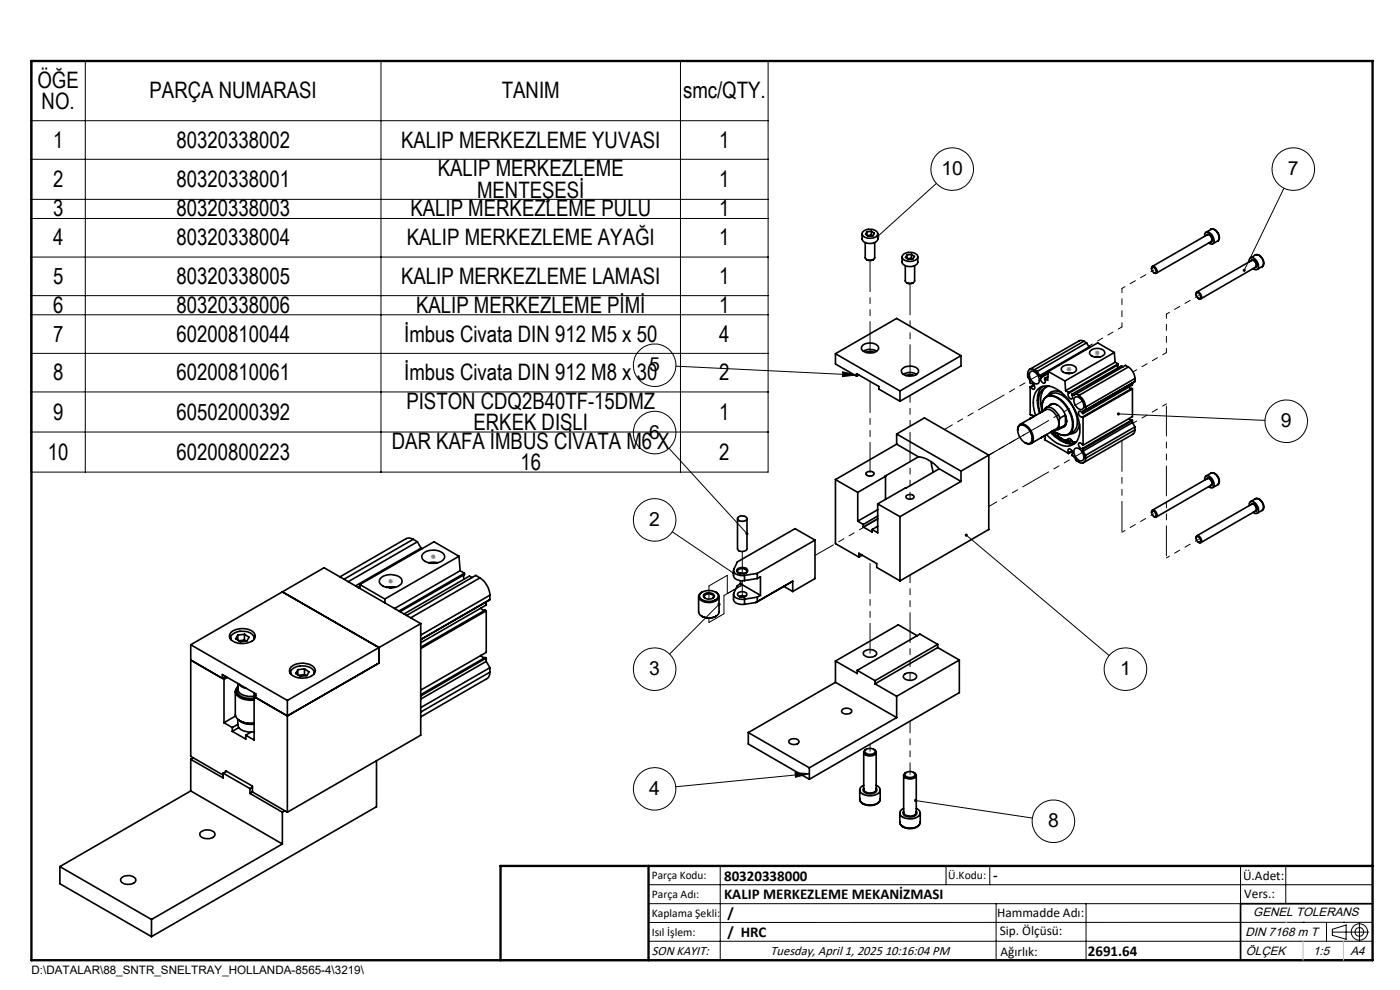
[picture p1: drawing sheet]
<svg xmlns="http://www.w3.org/2000/svg" width="297mm" height="210mm" viewBox="0 0 297 210" stroke-linecap="round" stroke-linejoin="round" font-family="sans-serif">
<g fill="none" stroke="#000" stroke-width=".35">
<path d="M182.9 49.6v1.1a1.99 1.99 0 0 0 3.2 .3l.1-.3v-1.1M183.1 49.1a2.06 2.06 0 0 1 3.1 .5 1.79 1.79 0 0 1-2.5 .8l-.7-.5a.56 .56 0 0 1 .1-.8zM183.6 51.5v3.2a1.17 1.17 0 0 0 2 0v-3.2M183.9 55.1a1.28 1.28 0 0 0 1.4 0M183.9 49.2v.7M184.9 49.1l-1 .1M184.9 49.1l.6 .4-.3 .5-.9 .1-.7-.4 .3-.5M184.9 49.9l-.9 .1M184.9 49.9l.2 .1M184.9 49.1v.8M191.4 54.5v1.1a1.9 1.9 0 0 0 2.8 .7l.5-.6v-1.2M191.6 54a2.28 2.28 0 0 1 3.1 .2 1.18 1.18 0 0 1-1.5 1.2 1.43 1.43 0 0 1-1.8-1z"/>
<path d="M192.1 56.4v3.1a1.11 1.11 0 0 0 1.9 0v-3.1M192.3 60a1.27 1.27 0 0 0 1.4 0M192.4 54.1v.7M193.4 54l-1 .1M193.4 54l.6 .4-.3 .5-.9 .1-.7-.4 .3-.5M193.4 54.8l-.9 .1M193.4 54.8l.2 .1M193.4 54v.8M244.3 57l.1-.5a.98 .98 0 0 1 1 1.4l-.6-.1M244.4 56.7a.73 .73 0 0 1 .7 .4 .73 .73 0 0 1-.1 .8 .86 .86 0 0 1-.6-1.2zM244.5 56.5l11.6-6.7a.95 .95 0 0 1 .8 1.5l-11.6 6.7M255.6 50.1a.69 .69 0 0 1 .4-.9 .69 .69 0 0 1 .9 .4 1.59 1.59 0 0 1 .3 2.1h-.3l-.5-.2"/>
<path d="M256 49.9v-.1a.8 .8 0 0 1 1.2 .8l-.1 .6-.3 .1M256.9 48.7a1.52 1.52 0 0 1 1.8 1.6l-.4 .8M256.9 48.6h.1M256.9 48.6a1.66 1.66 0 0 1 1.7 2l-.3 .5M256.9 48.6l-1 .7M258.3 51.1l-1 .6M265 55.6a.7 .7 0 0 1 .4-.9 .7 .7 0 0 1 .9 .3 1.54 1.54 0 0 1 .4 2.2h-.4l-.4-.2M265.4 55.3a.67 .67 0 0 1 .7-.1 .67 .67 0 0 1 .4 .6l.1 .7-.4 .3M266.3 54.1a1.63 1.63 0 0 1 1.7 2.1l-.2 .3M266.3 54.1a1.67 1.67 0 0 1 1.5 2.4M266.3 54.1l-1 .6M267.8 56.5l-1.1 .6"/>
<path d="M267.8 56.5h.1M177.2 75l13-7.5 13.7 8M177.2 75l13.7 7.9M177.2 75v2.2l4.5 2.6M181.7 79.8v-.5l4.7 2.7v.5l4.5 2.6M182.2 79.5l-.5 .3M183 73.3a2.41 2.41 0 0 1 3.3 .3 1.22 1.22 0 0 1-1.4 1.3 1.96 1.96 0 0 1-2.2-.9zM183.2 74.5a2.68 2.68 0 0 1 2.7 0M183.7 74.8l.7-.2 1 .2M191.4 78.2a2.45 2.45 0 0 1 3.4 .3 1.28 1.28 0 0 1-1.4 1.3 1.72 1.72 0 0 1-2.2-1.2zM191.6 79.4a2.74 2.74 0 0 1 2.9 0M192.2 79.6l.7-.1 1 .1"/>
<path d="M203.9 75.5l-13 7.4M203.9 75.5v2.1l-13 7.5M218.6 78.8a1.42 1.42 0 0 1 1.8 1.3 .77 .77 0 0 1 0 1 .77 .77 0 0 1-1 .2 1.87 1.87 0 0 1-.8-2.5zM219.4 78.4a.86 .86 0 0 0-1-.1 .86 .86 0 0 0-.4 1v.6l.5 .9v.4a.87 .87 0 0 1 .8 .5 .87 .87 0 0 1 0 .9l-.6-.4M219.4 78.4l.6 .4M220 78.8l.6 .9M220.6 79.7l.3 .2M220.9 79.9v.2M222.3 79.9l-.7 .4M222.4 79.2l-1.5 .9M222.4 79l-1.5 .9M222.4 78.8l-.2 1.9-.6-.4"/>
<path d="M222.4 78.8l3.5 2M225.4 77.8a2.2 2.2 0 0 1 2.9 .3 1.11 1.11 0 0 1-1.4 1.1 1.36 1.36 0 0 1-1.8-1zM226.1 79.2h1.3M226.6 79.2h.3M229.9 72.4l-.5-.2-.5 .1-10.5 6M229.9 72.4l-10.5 6M229.9 72.4l.6 .3M230.5 72.7l-10.5 6.1M230.5 72.7l.5 .9M231 73.6l-10.4 6.1M231 73.6l.2 .1M231.4 74.4a2.15 2.15 0 0 1 2.9 .2 1.13 1.13 0 0 1-1.4 1.2 1.44 1.44 0 0 1-1.8-1z"/>
<path d="M232.2 75.7h1.2M232.6 75.8h.3M236.4 74.8l-10.5 6M236.4 74.8l.2 2M236.4 74.8l-3.5-2.1-10.5 6.1M236.6 76.8l-10.5 6.1M236.6 76.8l.6 .4M237.2 77.4l-.1 .2v.4M237.2 77.2l-10.5 6M237.2 77.4l-10.5 6M237.2 77.2v.2M238.3 77.8l-.4-.2-10.5 6"/>
<path d="M239.4 77.8a3.2 3.2 0 0 1 1.4 2.5M239.4 77.8l-10.5 6.1M239.4 77.8l-.6-.3-10.5 6.1M253.7 62.5l.1-.3a.49 .49 0 0 1 .5-.3 .49 .49 0 0 1 .4 .4l.2 .9-.2 .2-.5-.1M253.8 62.2a.73 .73 0 0 1 .7 .3 .73 .73 0 0 1 0 .9 .84 .84 0 0 1-.7-1.2zM253.9 61.9l11.6-6.7a.95 .95 0 0 1 .8 1.5l-11.6 6.7M190.2 92.1v2.1M190.2 94.2l4.6 2.7M190.2 94.2l-13 7.5M190.2 92.1l5.9-3.5 13.7 7.9M190.2 92.1l13.7 7.8M190.9 82.9v2.2"/>
<path d="M194.8 96.9a7.1 7.1 0 0 1 4.4 2.5M194.8 96.9l-6.9 4.1M197.6 98l.4 2.2M199.2 99.4l-13 7.5M199.2 99.4l4.7 2.7M203.9 99.9v2.2M209.8 96.5l-5.9 3.4M209.8 96.5v15.8l-18.9 10.9M215.9 91.3a1.07 1.07 0 0 1 .5-1.3 1.07 1.07 0 0 1 1.4 .3 3.1 3.1 0 0 1 1.2 3.6l-.7 .3-.8-.3M216.2 90.3a1.98 1.98 0 0 1 2.5 1.6 1.37 1.37 0 0 1-.6 2.2 2.92 2.92 0 0 1-2-3.6zM218.5 82.1v5.8l.5 .1 .3 .3-.8 .5M218.5 82.1l.2 .1"/>
<path d="M219.3 81.6l-.8 .5M219.4 81.8l-.7 .4M219.7 88.1a5.9 5.9 0 0 1 .5-5.5 3.5 3.5 0 0 1 4.5 .3 10.4 10.4 0 0 1 4.3 9.3 2.78 2.78 0 0 1-4.3 2l-1.1-.6-1.6-1.4M220.9 92.8h.1M220.9 80.1a.75 .75 0 0 0 0 .8 .75 .75 0 0 0 .8 .3l-.1-.9M221.1 86.3a2.03 2.03 0 0 1 1-2.2 2.03 2.03 0 0 1 2.4 .3 7 7 0 0 1 3.1 6.5 1.96 1.96 0 0 1-3.2 1M221.1 82a4.8 4.8 0 0 0-.8 4.8l.2 .8M221.2 87.3a2.52 2.52 0 0 1 1.3-3.3 4.2 4.2 0 0 1 3.8 2.4 5.2 5.2 0 0 1 .8 5.2 2.34 2.34 0 0 1-3.6-.3l-.4 .2M221.5 87.1a1.03 1.03 0 0 1 1.7-.5l1.2 1.2 .5 .9M221.7 92.4l.1 .4-.2 .5 5.1 2.9M221.7 92.4l-.8 .4M221.9 82.1a4.6 4.6 0 0 0-1 4.6l.2 .6"/>
<path d="M222 84.1a2.71 2.71 0 0 1 4 .2 6.8 6.8 0 0 1 2.4 6.3l-.2 .4a2.84 2.84 0 0 1-1.5 1.2M222.6 86.1l.1-.2a1.77 1.77 0 0 1 2.4 .6 3.5 3.5 0 0 1 .9 3.7l-.4 .4-.4 .1M222.6 81.9a2.89 2.89 0 0 0-2.3 3.2v1.2l.4 1.3M222.9 85.9l.6-.2 .8 .2M222.9 91.7a5.9 5.9 0 0 0 5 2.4l.2-.1M223.1 91.5h.1M223.1 91.5a.82 .82 0 0 1 .8 1.1M223.2 92v-.2a.42 .42 0 0 1 .5 .2 .42 .42 0 0 1 0 .5M223.2 85.7l-1.3 .8M223.9 92.6v.1M224.2 92.7l1.9 1.2M224.2 92.7l-.2 .1"/>
<path d="M224.3 91.9h.1M224.3 92.4l1.8 1.1zM224.3 92.4l-.1 .3M224.4 91.9v.4M224.4 92.3l-.1 .1M224.4 92.3l-.5 .3M224.6 89.9l-.1 .6-.3 .4-5.5 3.2M224.6 89.9a3.2 3.2 0 0 0-2.4-3.1l-.4 .1-5.4 3.1M224.6 89.9l.3 .9M224.9 90.8l-.5 .3-.7 .1M224.9 88.7l-.3 1.2M225.2 83.2a2.04 2.04 0 0 0-3 .8"/>
<path d="M225.8 90.3l-1.3 .8M225.9 80.8l.2 2.1M226 88.1v2l-1.1 .7M226 88l-1.1 .7M226.1 82.9l.6 .3M226.2 93.3l.7-.3 .4 .4M226.3 89.2l-.3 1-.4 .3M226.3 94v-.4a.42 .42 0 0 1 .4 .1 .42 .42 0 0 1 .1 .4M226.7 83.4a.77 .77 0 0 0 0 .8 .77 .77 0 0 0 .8 .4l-.1-1M226.7 96l-.1-.6a.58 .58 0 0 1 .7 0 .58 .58 0 0 1 .2 .6l-.1 .6 .4 .2a2.19 2.19 0 0 0 1.9 1.4l.5-.4 .1-.6M226.7 83.2v.2M226.7 96v.2"/>
<path d="M226.9 93.7l-.2-.2a.38 .38 0 0 0-.5-.1 .38 .38 0 0 0-.1 .6M226.9 93.7l.5 .4M227.3 93.4l.6 .4M227.3 93.4l-.4 .3M227.4 95.6l-.7 .4M227.5 95.8l-.8 .4M227.9 93.8l-.5 .3M228 84.3a1.7 1.7 0 0 1 1.9 1.8 .71 .71 0 0 1-.4 .8 .71 .71 0 0 1-.9-.3 1.96 1.96 0 0 1-.6-2.3zM228 95.2a1.26 1.26 0 0 1 1.7 .9 .99 .99 0 0 1-.4 1.7 1.9 1.9 0 0 1-1.3-2.6zM228.2 93.8l-.8 .3M228.3 83.6l-.5 .2-.4-.2M228.3 83.6l.6 .3"/>
<path d="M228.4 93.7l-.5 .1M228.9 83.9a3.2 3.2 0 0 1 1.4 2.5M229 89.8a2 2 0 0 1-2.1 2.2M229.6 88.5h.2M229.6 95.1l.2 .1M229.8 87.7l-.3-.3a.42 .42 0 0 0-.7-.1 .42 .42 0 0 0 .1 .7l.4 .4 .3 .1M229.8 94.4l-.8-.5a.72 .72 0 0 0-.1 .8 .72 .72 0 0 0 .7 .4M229.8 87.3v.4M229.8 88.5v5.9M229.8 95.2v.5M229.8 95.7l.5 .9M230.3 86.4v.6"/>
<path d="M230.3 96.6v.6M230.3 87l-.5 .3M239.5 82.1l.3 .3h.3M239.5 88.8l.6 .3M240.1 82.4l-10.5 6.1M240.1 82.4l.1 .1M240.1 89.1l-10.5 6M240.1 89.1l.1 .1M240.2 81.2l-10.4 6.1M240.2 81.2v.5l-10.4 6M240.2 82.5v5.9l-10.4 6M240.2 89.2v.4"/>
<path d="M240.2 82.5l-10.4 6M240.2 89.6l-10.4 6.1M240.2 89.6l.6 .9M240.2 89.2l-10.4 6M240.8 91.2l-.1 .5-.4 .4-10.4 6M240.8 80.3l-10.5 6.1M240.8 80.3v.6M240.8 90.5v.7M240.8 80.9l-10.5 6.1M240.8 80.9l-.6 .3M240.8 90.5l-10.5 6.1M240.8 91.2l-10.5 6"/>
<path d="M87.7 114.4a1.5 1.5 0 0 0-1.6-.1l-14 8.1M87.7 114.4l.8 .5M87.7 114.4l-14.7 8.5M88.5 114.9l-14.6 8.5M88.5 114.9l.8 1.4M89.3 116.3l-13.9 8M89.3 116.3l.2 .1M89.8 117.4a3.3 3.3 0 0 1 4.5 .3 1.31 1.31 0 0 1-1.2 1.6 3.3 3.3 0 0 1-3.5-.7 .87 .87 0 0 1 .2-1.2zM91 119.4h1.8M91.7 119.5h.4M97.4 118l-15.8 9.1M97.4 118l.2 3.1"/>
<path d="M97.4 118l-5.3-3.1-15.8 9.1M156.5 110v6.4a1.18 1.18 0 0 0 2 0v-6.4M156.5 109.8a1.17 1.17 0 0 1 1.9 .3 1.15 1.15 0 0 1-1.9-.1zM172.9 114.6l-4.2-2.5-12.3 7.1-.8 1.8a1.75 1.75 0 0 0 2.3 1.1M172.9 114.6l-12.2 7M172.9 114.6v8.1l-4.7 2.8M177.2 101.7v13.6l5 2.9M177.2 101.7l4.8 2.7M182 104.4v6.2M182 110.6l1.1 .7M182.2 118.2v-.8l3.8 2.1v.9l4.9 2.8M182.9 117.8l-.7 .4"/>
<path d="M183.1 111.3v.5M183.1 111.8l1.9 1.1v-.6M183.8 100.3a1.13 1.13 0 0 1 1.6 .2 .95 .95 0 0 1-.9 .5 .95 .95 0 0 1-.8-.6zM186.2 106.9v6.1l-1.2-.7M186.2 106.9l4.7 2.7M186.2 108.1l-4.2 2.5M186.2 111.6l-1.2 .7M186.2 110l-3.1 1.8M186.2 109.5l-3.1 1.8M187.9 101l-5.9 3.4M187.9 101v4.9M190.9 109.6v13.6"/>
<path d="M192.3 105.1a1.08 1.08 0 0 1 1.6 .3 1.02 1.02 0 0 1-1.7 0zM203.9 102.1l-13 7.5M244.3 108.7l.1-.4a.89 .89 0 0 1 .9 .4 .89 .89 0 0 1-.1 1l-.4-.1M244.4 108.4a.73 .73 0 0 1 .7 .4 .73 .73 0 0 1-.1 .8 .86 .86 0 0 1-.6-1.2zM244.5 108.2l11.6-6.7a.93 .93 0 0 1 .8 1.4l-11.6 6.8M253.7 114.2l.1-.3a.49 .49 0 0 1 .5-.3 .49 .49 0 0 1 .4 .4l.2 .9-.2 .2-.5-.1M253.8 113.9a.73 .73 0 0 1 .7 .4 .73 .73 0 0 1 0 .8 .86 .86 0 0 1-.7-1.2zM253.9 113.7l11.6-6.7a.95 .95 0 0 1 .8 1.4l-11.6 6.7M255.6 101.8a.69 .69 0 0 1 .4-.9 .69 .69 0 0 1 .9 .4 1.58 1.58 0 0 1 .3 2.1l-.3 .1-.5-.3M256 101.6a.8 .8 0 0 1 1.2 .7l-.1 .6-.3 .1M256.9 100.4a1.52 1.52 0 0 1 1.8 1.7l-.4 .7M256.9 100.4h.1"/>
<path d="M256.9 100.4a1.64 1.64 0 0 1 1.4 2.4M256.9 100.4l-1 .6M258.3 102.8l-1 .6M265 107.2a.69 .69 0 0 1 .4-.8 .69 .69 0 0 1 .9 .3 1.54 1.54 0 0 1 .4 2.2h-.4l-.4-.2M265.4 107a.67 .67 0 0 1 .7-.1 .67 .67 0 0 1 .4 .6l.1 .7-.4 .3M266.3 105.8a1.63 1.63 0 0 1 1.7 2.1l-.2 .4M266.3 105.8a1.67 1.67 0 0 1 1.5 2.5M266.3 105.8l-1 .6M267.8 108.3l-1.1 .6M267.8 108.3h.1M40.5 136.8l20.5 11.8M40.5 136.8v23.6l6.8 4"/>
<path d="M48.9 135.3v.3M49 134.2a3.9 3.9 0 0 1 4.9 .1 1.25 1.25 0 0 1-1 1.9 3.7 3.7 0 0 1-4.1-.8 1.02 1.02 0 0 1 .2-1.2zM49 135.7a1.12 1.12 0 0 1 .9-1.5 3.6 3.6 0 0 1 3.7 .5 .87 .87 0 0 1 .2 1M50.4 134.7v1.1M51.9 134.5l-1.5 .2M51.9 134.5l.9 .7-.4 .8-1.4 .1-1-.6 .4-.8M51.9 135.8l-1.3 .1M51.9 135.8l.3 .2M51.9 134.5v1.3M53.9 135.3v.3M59.9 125.5l-19.4 11.3M59.9 125.5l20.5 11.9v3.2l-19.4 11.3-7.1-4.1"/>
<path d="M59.9 125.5l8.9-5.1 20.5 11.9M76.3 124.7h-.1M76.3 124.4l-.3 .2M76.3 124v.8M76.3 124l5.3 3.1M80.8 122.6a3.2 3.2 0 0 1 4.4 .3 1.27 1.27 0 0 1-1.1 1.6 3.1 3.1 0 0 1-3.6-1l.1-.6zM81.6 127.1l.1 .8M82 124.6h1.8M82.7 124.7h.4M89.3 132.3l-28.3 16.3M89.3 132.3v23.7l-28.3 16.3M97.6 121.1l-13.9 8"/>
<path d="M97.6 121.1l.9 .5M98.5 121.9l-.1 .4 .1 .6M98.5 121.9l-13.6 7.8M98.5 121.6l-13.8 8M98.5 121.6v.3M100.2 122.5l-.6-.3-13.9 8M101.8 122.6a4.8 4.8 0 0 1 2.1 3.7M101.8 122.6l-.9-.5-14.6 8.5M101.8 122.6l-14.7 8.4M102 129l.5 .4h.4M102 139l.5 .4 .4 .1M102.9 129.4l-13.6 7.9"/>
<path d="M102.9 129.4l.3 .2M102.9 139.5l-13.6 7.8M102.9 139.5l.3 .1M103.2 129.6v8.8l-13.9 8M103.2 139.6v.7M103.2 129.6l-13.9 8M103.2 139.6l-13.9 8M103.9 126.3v.9M103.9 127.2l-14.6 8.5M103.9 127.2l-.7 .5v.6l-13.9 8M103.9 126.3l-14.6 8.4M148.2 126.5v3.3a1.79 1.79 0 0 0 2.1 1.2h.8l.7-.2"/>
<path d="M148.6 125.9a2.78 2.78 0 0 1 3.7 .1l.1 .3a1.44 1.44 0 0 1-1.8 1.3 1.91 1.91 0 0 1-2.2-1.3zM148.8 130.7a3 3 0 0 0 3 .1M149 125.6a1 1 0 0 0-.8 1 1 1 0 0 0 .9 1 2.68 2.68 0 0 0 3.4-.9v-.5l-.7-.6M149.3 126.2a1.57 1.57 0 0 1 2.2 .1l.1 .2a1.45 1.45 0 0 1-2.4 0zM149.6 126.9h-.1a.49 .49 0 0 1 0-.6 .49 .49 0 0 1 .5-.3 .9 .9 0 0 1 1.3 .7l-.2 .2M151.9 130.7l-.1 .1M152.5 126.5v3.4l-.2 .5-.5 .4M155.6 121v1.1a1.78 1.78 0 0 0 2.3 1M155.6 126.1v1.1a1.66 1.66 0 0 0 2 1h.3M156.3 120.9a1.43 1.43 0 0 1 2.3 .1 1.35 1.35 0 0 1-2.3 0zM156.6 125.8a1.3 1.3 0 0 1 1.8 .2 1.12 1.12 0 0 1-1.9 .1zM156.7 121.6l-.2-.3a.98 .98 0 0 1 1.7-.5l.2 .3-.2 .5"/>
<path d="M156.9 126.5h1.1l-1.1 .1M156.9 121.6h1.1M157.1 123.8l-.7 .4-.7 1.6a1.27 1.27 0 0 0 1.5 1.3h.7M157.1 123.8l4.2 2.5M157.1 121.6v.1M157.1 123.2v.6M157.9 122.1v1M157.9 127.1v1.1M160.3 127.8l-2.4 .4M160.7 121.6l-2.8 .5M160.7 121.6v1.1M160.7 126.7v.9"/>
<path d="M160.7 122.7l-2.8 .4M160.7 122.7l.6-.4v4M160.7 126.7l-2.8 .4M160.7 127.6l-.4 .2M161.3 126.3l-.6 .4M166.3 124.4l1.9 1.1M168.2 123.3v2.2M168.2 123.3l-7.5 4.3M168.2 123.3l-7.9 4.5M183.3 138.2a1.85 1.85 0 0 1 2.6 .3 1.23 1.23 0 0 1-1.5 .9l-1.1-.4a.51 .51 0 0 1 0-.8zM194.6 134.9l-4-2.4-13.4 7.7M198.9 137.4l4.6 2.6"/>
<path d="M198.9 137.4l-13.3 7.7M198.9 136.7l-13.3 7.7M198.9 136.7v.7M198.9 136.7l-3.7-2.2-13.3 7.7M40.5 140l7 4.1M47.5 144.1v9.2M47.5 153.3l1.8 1M47.9 143.5l-.7 .4v-.8l7.1 4.1v.8M48.2 143.7l-.7 .4M49.3 154.3v.8M49.3 155.1l2.8 1.7v-.8M49.9 146.7v4.8a2.4 2.4 0 0 0 2.5 1.9h1.5"/>
<path d="M50 151.9l-2.5 1.4M50.4 145.8a1.19 1.19 0 0 0 .5 1.8l1.5 .5h1.5M50.4 145.7a1.3 1.3 0 0 0-.5 1.2 1.3 1.3 0 0 0 .9 1l1.6 .6h1.5M50.4 145a2.09 2.09 0 0 0 .5 2l1.3 .6 1.7 .1M50.4 152.6a2.06 2.06 0 0 0 .5 2l1.3 .6h1.7M50.4 153.7l-1.1 .6M50.6 145.1a2.29 2.29 0 0 0 1.6 .9M50.7 154.3l-1.4 .8M50.7 152.8l.2 .1a3.8 3.8 0 0 0 3 .7M50.9 152.9l1.5 .5h1.5M53.3 155.3l-1.2 .7M53.9 147v.7"/>
<path d="M53.9 147.8v9.2l-1.8-1M54.1 147.7h-.2M54.3 147.6l-.4 .2M61 148.6v23.7M61.6 142.7v.2M61.7 141.5a3.9 3.9 0 0 1 4.9 .1 1.15 1.15 0 0 1-.5 1.8 3.8 3.8 0 0 1-4.5-.6 1.07 1.07 0 0 1 .1-1.3zM61.7 143v-.1a1.52 1.52 0 0 1 1.4-1.6 3.3 3.3 0 0 1 3.5 1v.7M63.2 142.1v1M64.6 141.9l-1.4 .2M64.6 141.9l.9 .6-.4 .8-1.4 .2-1-.6 .5-.8M64.6 143.1l-1.2 .2M64.6 143.1l.3 .2"/>
<path d="M64.6 141.9v1.2M66.6 142.7v.2M103.2 140.3l-13.9 8M103.2 140.3l.7 1.3M103.9 142.6a1.56 1.56 0 0 1-.6 1.4l-14 8.1M103.9 141.6v1M103.9 141.6l-14.6 8.5M103.9 142.6l-14.6 8.5M158.7 155.4l13 7.5M158.7 155.4v2.4l13 7.5M167.4 157.1a1.37 1.37 0 0 1 2.1 .2 1.24 1.24 0 0 1-2.2 0zM177.2 140.2v4.5"/>
<path d="M177.2 144.7l-18.5 10.7M177.2 144.7l13 7.5M177.2 140.2l4.7 2.7v-.7M178.8 150.5a1.4 1.4 0 0 1 1.9 .3 1.2 1.2 0 0 1-1.1 .7 1.2 1.2 0 0 1-1.1-.7zM181.9 142.2l3.7 2.2M183.2 159.6v7.9a1.51 1.51 0 0 0 2.7 0v-7.9M183.6 159.1a1.39 1.39 0 0 1 2.1 .3 1.29 1.29 0 0 1-2.3 0zM183.8 159a.64 .64 0 0 0-.6 .6 .64 .64 0 0 0 .7 .6 1.43 1.43 0 0 0 2-.7l-.2-.3-.4-.2M185.6 144.4v.7M185.6 145.1l4.6 2.6M190.2 152.2l-18.5 10.7M190.2 147.7v4.5"/>
<path d="M191.8 143.1a1.91 1.91 0 0 1 2.6 .2 1.06 1.06 0 0 1-1.4 1h-.3a.78 .78 0 0 1-.9-.3 .78 .78 0 0 1 0-.9zM203.5 140l-13.3 7.7M203.5 140v6.9l-31.8 18.4M40.5 161.1v6.7M40.5 167.8l-27.8 16M40.5 167.8l19.4 11.2M40.5 161.1l6.8 3.9v-1M41 160.8l-.5 .3M42.5 176.6a2.16 2.16 0 0 1 3 .1 1.02 1.02 0 0 1-1.1 1.2h-.9a.92 .92 0 0 1-1-1.3zM47.3 164l5.7 3.3M47.9 163.7v-.2l5.7 3.2v1.3M48 163.6l-.7 .4"/>
<path d="M53 167.3v1M53 168.3l6.9 4M53.6 168l-.6 .3M53.6 167l-.6 .3M53.6 168l7.4 4.3M59.9 179l-27.8 16M59.9 172.3v6.7M60.4 172l-.5 .3M79.9 161.4v9.7l-47.8 27.6M171.7 162.9v2.4M182.4 169.5a2.31 2.31 0 0 0 2.9 1.2l1-.4 .4-.8M182.4 167.6v1.9"/>
<path d="M183.2 166.6a1.01 1.01 0 0 0-.8 1 1.01 1.01 0 0 0 .9 1 2.86 2.86 0 0 0 3.4-.7 1.02 1.02 0 0 0-.8-1.3M183.2 167.2a.85 .85 0 0 0 .2 .9 .85 .85 0 0 0 .9 .3 1.35 1.35 0 0 0 1.7-.9l-.1-.3M186.7 169.5a2.32 2.32 0 0 1-3.1 1.2l-1-.5-.2-.6M186.7 167.6v1.9M190.9 174.4a2.23 2.23 0 0 0 3 1.3l.9-.5 .4-.8M190.9 172.5v1.9M191.7 171.5a1.02 1.02 0 0 0-.8 1 1.02 1.02 0 0 0 .9 1 2.78 2.78 0 0 0 3.3-.7l.1-.3a1.15 1.15 0 0 0-.8-1M191.7 164.5v7.9a1.62 1.62 0 0 0 2.6 .1l.1-8M191.7 172.1l-.1 .3a1.38 1.38 0 0 0 1.8 .9 .82 .82 0 0 0 .9-.3 .82 .82 0 0 0 .1-.9M192.1 164a1.36 1.36 0 0 1 2 .3 1.26 1.26 0 0 1-2.2 0zM192.3 163.9a.64 .64 0 0 0-.6 .6 .64 .64 0 0 0 .7 .6 1.69 1.69 0 0 0 1.9-.5v-.4l-.5-.3M195.2 172.5v1.9a2.14 2.14 0 0 1-2.6 1.2l-.8-.1-.6-.4-.3-.7"/>
<path d="M12.7 183.8l19.4 11.2M12.7 183.8v3.7l19.4 11.2M25.7 186.3a1.98 1.98 0 0 1 3.1 .3 1.79 1.79 0 0 1-2.5 .9 .8 .8 0 0 1-.6-1.2zM32.1 195v3.7M291.2 191.7h-28v12M106.2 203.7h185"/>
</g>
<g fill="none" stroke="#000" stroke-width=".21" stroke-dasharray="6.3 1.3 1.3 1.3 1.3 1.3">
<path d="M185.6 54.6a1.15 1.15 0 0 1-2 0M224.2 90.9l.3-.4 .1-.6M156.8 110.4a1.24 1.24 0 0 0 1.7-.4 1.14 1.14 0 0 0-2 0l.3 .4M157.5 117v4.7M184 100.8a1.01 1.01 0 0 0 1.4-.3 .96 .96 0 0 0-.9-.5 .96 .96 0 0 0-.8 .6l.3 .2M150.4 132l3.2-1.8M150.4 124.3v2.8M150.4 131.1v.9M153.6 126.3l3.9-2.2M153.6 130.2v-3.9M154.3 122l-3.9 2.3M154.3 125.9v-3.9"/>
<path d="M156.9 126.5h1.1M157.5 124.1v2.5M157.5 124.1l-3.2 1.8M157.5 123.2v.9M184.6 159.4v-1.5"/>
</g>
<path d="M172.9 117.8l13.3-7.7" fill="none" stroke="#000" stroke-width=".21" stroke-dasharray="6.3 1.3 1.3 1.3 1.3 1.3" stroke-dashoffset="1.8"/>
<path d="M209.8 96.5l7.7-4.4" fill="none" stroke="#000" stroke-width=".21" stroke-dasharray="6.3 1.3 1.3 1.3 1.3 1.3" stroke-dashoffset="5.1"/>
<path d="M184.6 55.2v19.7M193.1 60.1v19.7M184.6 80.9v19.6" fill="none" stroke="#000" stroke-width=".21" stroke-dasharray="6.3 1.3 1.3 1.3 1.3 1.3" stroke-dashoffset="-.3"/>
<path d="M193.1 83.9v22" fill="none" stroke="#000" stroke-width=".21" stroke-dasharray="6.3 1.3 1.3 1.3 1.3 1.3" stroke-dashoffset="4.9"/>
<path d="M184.6 139.4v-20.7" fill="none" stroke="#000" stroke-width=".21" stroke-dasharray="6.3 1.3 1.3 1.3 1.3 1.3" stroke-dashoffset="-.8"/>
<path d="M193.1 164.3v-11.3" fill="none" stroke="#000" stroke-width=".21" stroke-dasharray="6.3 1.3 1.3 1.3 1.3 1.3" stroke-dashoffset="3.9"/>
<path d="M193.1 144.3v-22.3" fill="none" stroke="#000" stroke-width=".21" stroke-dasharray="6.3 1.3 1.3 1.3 1.3 1.3" stroke-dashoffset="4.7"/>
<path d="M216.4 92.7l-6.6 3.8" fill="none" stroke="#000" stroke-width=".21" stroke-dasharray="6.3 1.3 1.3 1.3 1.3 1.3" stroke-dashoffset="5.7"/>
<path d="M238 112.9v-19.5" fill="none" stroke="#000" stroke-width=".21" stroke-dasharray="6.3 1.3 1.3 1.3 1.3 1.3" stroke-dashoffset="-.2"/>
<path d="M244.8 57.3l-6.8 3.9M254.2 62.7l-6.8 3.9M244.8 109l-6.8 3.9M254.2 114.4l-6.8 3.9" fill="none" stroke="#000" stroke-width=".21" stroke-dasharray="6.3 1.3 1.3 1.3 1.3 1.3" stroke-dashoffset="5.6"/>
<path d="M238 69.4l-7.1 4M238 61.2v8.2M247.4 74.8l-7 4.1M247.4 66.6v8.2M247.4 85.7l-7 4.1" fill="none" stroke="#000" stroke-width=".21" stroke-dasharray="6.3 1.3 1.3 1.3 1.3 1.3" stroke-dashoffset="5.4"/>
<path d="M220.2 79.6l-19.8 11.5M229.6 96l-19.8 11.4M229.6 85.1l-19.8 11.4" fill="none" stroke="#000" stroke-width=".21" stroke-dasharray="6.3 1.3 1.3 1.3 1.3 1.3" stroke-dashoffset="4.4"/>
<path d="M247.4 118.3v-32.6" fill="none" stroke="#000" stroke-width=".21" stroke-dasharray="6.3 1.3 1.3 1.3 1.3 1.3" stroke-dashoffset="-.5"/>
<g fill="none" stroke="#000" stroke-width=".21">
<path d="M6.6 12.9h156.3v87.2h-156.3zM18.1 12.9v87.2M80.8 12.9v87.2M144.4 12.9v87.2M6.6 25.6h156.3M6.6 33.8h156.3M198.6 38.9l-12.4 11.2M272.4 39.9l-8.5 17.5M6.6 42.3h156.3M6.6 46.3h156.3M6.6 54.5h156.3M6.6 62.7h156.3"/>
<path d="M6.6 66.8h156.3M6.6 75h156.3M143.4 77.7l38.3 1.8M178.8 78.9l2.9 .6-3 .4zM6.6 83.1h156.3M6.6 91.6h156.3M141.9 95.1l16.6 18.1M237.3 87.8l31.1 1.4M142.6 112.8l13 8.8M205 113.5l30.3 25.6M152.5 128.2l-10.4 10.5M168.7 163.9l3 .2-2.9 .8z"/>
<path d="M171.7 164.1l-28.3 2.8M194.2 169.8l24.8 3.7M137.6 187.7h153.6M137.6 191.7h153.6M137.6 199.7h153.6M152.8 183.7v20M200.7 183.7v4M210 183.7v4M211.3 191.7v12M230.4 191.7v12M263.2 183.7v20M272.8 183.7v8"/>
<path d="M276.4 195.6h.1M281.4 195.6v4.1M282.6 197.7h7.8M282.6 197.1l3-.9v3l-3-.8zM285 195.6h.1M288.4 195.8v3.8M291.2 195.6l-153.6 .1"/>
<circle cx="202" cy="35.9" r="4.5"/>
<circle cx="274.4" cy="35.9" r="4.5"/>
<circle cx="138.9" cy="77.5" r="4.5"/>
<circle cx="138.9" cy="91.8" r="4.5"/>
<circle cx="272.9" cy="89.4" r="4.5"/>
<circle cx="138.9" cy="110.3" r="4.5"/>
<circle cx="138.9" cy="141.9" r="4.5"/>
<circle cx="238.7" cy="142" r="4.5"/>
<circle cx="138.9" cy="167.3" r="4.5"/>
<circle cx="223.5" cy="174.2" r="4.5"/>
<circle cx="288.4" cy="197.7" r="1.74"/>
<circle cx="288.4" cy="197.7" r=".93"/>
</g>
<g fill="none" stroke="#808080" stroke-width=".21">
<path d="M226.2 78.3h1.1M226.4 78l.7 .7M226.8 77.8v1M227.1 78l-.7 .7M232.3 74.9h1M232.4 74.5l.7 .7M232.8 74.4v.9M233.1 74.5l-.7 .7M91.4 118.1h1M91.5 117.7l.8 .8M91.9 117.6v1M92.3 117.7l-.8 .8"/>
<path d="M82.4 123.3h1M82.5 122.9l.7 .7M82.9 122.8v1M83.2 122.9l-.7 .7"/>
</g>
<path d="M6.7 12.9h284.5v190.8h-284.5zM137.6 183.7v20M291.2 183.7h-185v20" fill="none" stroke="#000" stroke-width=".5"/>
<path d="M272.8 195.6h.1M276.4 199.7v4M285 199.7v4" fill="none" stroke="#c0c0c0" stroke-width=".21"/>
<path d="M186.1 49.8l-.2 .5 .3-.2-.2 .3a.33 .33 0 0 0 .4 0 .33 .33 0 0 0 .1-.5 .33 .33 0 0 0-.4-.1zM263.8 57l-.2 .2 .2 .4 .1-.2-.1 .2a.34 .34 0 0 0 .5-.3 .34 .34 0 0 0-.5-.3zM237 87.6l-.1 .2h.4h-.4a.33 .33 0 0 0 .4 .3 .33 .33 0 0 0 .3-.5 .33 .33 0 0 0-.6 0zM204.7 113.3a.34 .34 0 0 0 .1 .6 .34 .34 0 0 0 .5-.3 .34 .34 0 0 0-.4-.4l-.2 .1 .3 .2zM194 169.6l-.1 .1 .3 .1-.3-.1a.33 .33 0 0 0 .5 .4 .33 .33 0 0 0 .1-.6 .33 .33 0 0 0-.5 .1zM168.7 163.9l3 .2-2.9 .8zM152.3 128a.34 .34 0 0 0 0 .4 .34 .34 0 0 0 .5 0 .34 .34 0 0 0 0-.5l-.3 .3 .3-.3-.3-.1zM155.4 121.3a.34 .34 0 0 0 0 .5 .34 .34 0 0 0 .5 0l-.3-.2 .3 .1a.34 .34 0 0 0-.1-.4 .34 .34 0 0 0-.4 0zM158.2 113v.3a.3 .3 0 0 0 .2 .3 .3 .3 0 0 0 .3-.2l-.2-.2 .2 .2a.34 .34 0 0 0 0-.4 .34 .34 0 0 0-.5 0zM178.8 78.9l2.9 .6-3 .4z" fill="#000"/>
<g font-size="4.8">
<text x="8" y="18.6">ÖĞE</text>
<text x="8.8" y="23.1">NO.</text>
<text x="31.7" y="20.9">PARÇA NUMARASI</text>
<text x="106.5" y="20.9">TANIM</text>
<text x="144.9" y="20.9">smc/QTY.</text>
<text x="11.2" y="31.3">1</text>
<text x="37.4" y="31.3">80320338002</text>
<text x="85.1" y="31.3">KALIP MERKEZLEME YUVASI</text>
<text x="152.6" y="31.3">1</text>
<text x="11.2" y="39.6">2</text>
<text x="37.4" y="39.6">80320338001</text>
<text x="92.9" y="37.4">KALIP MERKEZLEME</text>
<text x="101.2" y="41.9">MENTEŞESİ</text>
<text x="152.6" y="39.6">1</text>
<text x="11.2" y="45.9">3</text>
<text x="37.4" y="45.9">80320338003</text>
<text x="87.1" y="45.9">KALIP MERKEZLEME PULU</text>
<text x="152.6" y="45.9">1</text>
<text x="11.2" y="52">4</text>
<text x="37.4" y="52">80320338004</text>
<text x="86.3" y="52">KALIP MERKEZLEME AYAĞI</text>
<text x="152.6" y="52">1</text>
<text x="11.2" y="60.2">5</text>
<text x="37.4" y="60.2">80320338005</text>
<text x="85.1" y="60.2">KALIP MERKEZLEME LAMASI</text>
<text x="152.6" y="60.2">1</text>
<text x="11.2" y="66.4">6</text>
<text x="37.4" y="66.4">80320338006</text>
<text x="88.3" y="66.4">KALIP MERKEZLEME PİMİ</text>
<text x="152.6" y="66.4">1</text>
<text x="11.2" y="72.5">7</text>
<text x="37.4" y="72.5">60200810044</text>
<text x="85.7" y="72.5">İmbus Civata DIN 912 M5 x 50</text>
<text x="152.6" y="72.5">4</text>
<text x="11.2" y="80.7">8</text>
<text x="37.4" y="80.7">60200810061</text>
<text x="85.7" y="80.7">İmbus Civata DIN 912 M8 x 30</text>
<text x="152.6" y="80.7">2</text>
<text x="11.2" y="89">9</text>
<text x="37.4" y="89">60502000392</text>
<text x="86.2" y="86.7">PISTON CDQ2B40TF-15DMZ</text>
<text x="152.6" y="89">1</text>
<text x="83.1" y="95.2">DAR KAFA İMBUS CİVATA M6 X</text>
<text x="100.4" y="91.3">ERKEK DISLI</text>
<text x="10.1" y="97.5">10</text>
<text x="37.4" y="97.5">60200800223</text>
<text x="110.4" y="99.7">16</text>
<text x="152.6" y="97.5">2</text>
</g>
<g font-size="4.1">
<text x="199.7" y="37.1">10</text>
<text x="273.2" y="37.1">7</text>
<text x="137.7" y="78.7">5</text>
<text x="137.7" y="93">6</text>
<text x="271.7" y="90.6">9</text>
<text x="137.7" y="111.5">2</text>
<text x="137.7" y="143.2">3</text>
<text x="237.6" y="143.2">1</text>
<text x="137.7" y="168.6">4</text>
<text x="222.3" y="175.5">8</text>
</g>
<g font-size="3.2">
<text x="153.6" y="190.8">KALIP MERKEZLEME MEKANİZMASI</text>
<text x="153.6" y="186.8">80320338000</text>
<text x="210.7" y="186.6">-</text>
<text x="154.3" y="194.8">/</text>
<text x="154.3" y="198.8">/ HRC</text>
<text x="230.8" y="202.8">2691.64</text>
</g>
<g font-size="2.8">
<text x="263.7" y="186.7">Ü.Adet:</text>
<text x="263.9" y="190.5">Vers.:</text>
<text x="211.5" y="194.5">Hammadde Adı:</text>
<text x="138.3" y="202.6">SON KAYIT:</text>
<text x="163.5" y="202.6">Tuesday, April 1, 2025 10:16:04 PM</text>
<text x="212.1" y="198.4">Sip. Ölçüsü:</text>
<text x="212.2" y="202.7">Ağırlık:</text>
</g>
<g font-size="2.6">
<text x="265.9" y="194.4">GENEL TOLERANS</text>
<text x="264.2" y="198.5">DIN 7168 m T</text>
<text x="264.3" y="202.6">ÖLÇEK</text>
<text x="278.5" y="202.6">1:5</text>
<text x="286.5" y="202.6">A4</text>
</g>
<g font-size="2.5">
<text x="138.3" y="186.4">Parça Kodu:</text>
<text x="138.3" y="190.5">Parça Adı:</text>
<text x="201.2" y="186.5">Ü.Kodu:</text>
<text x="138.3" y="194.5">Kaplama Şekli:</text>
<text x="138.3" y="198.6">Isıl İşlem:</text>
<text x="6.7" y="206.7">D:\DATALAR\88_SNTR_SNELTRAY_HOLLANDA-8565-4\3219\</text>
</g>
</svg>
